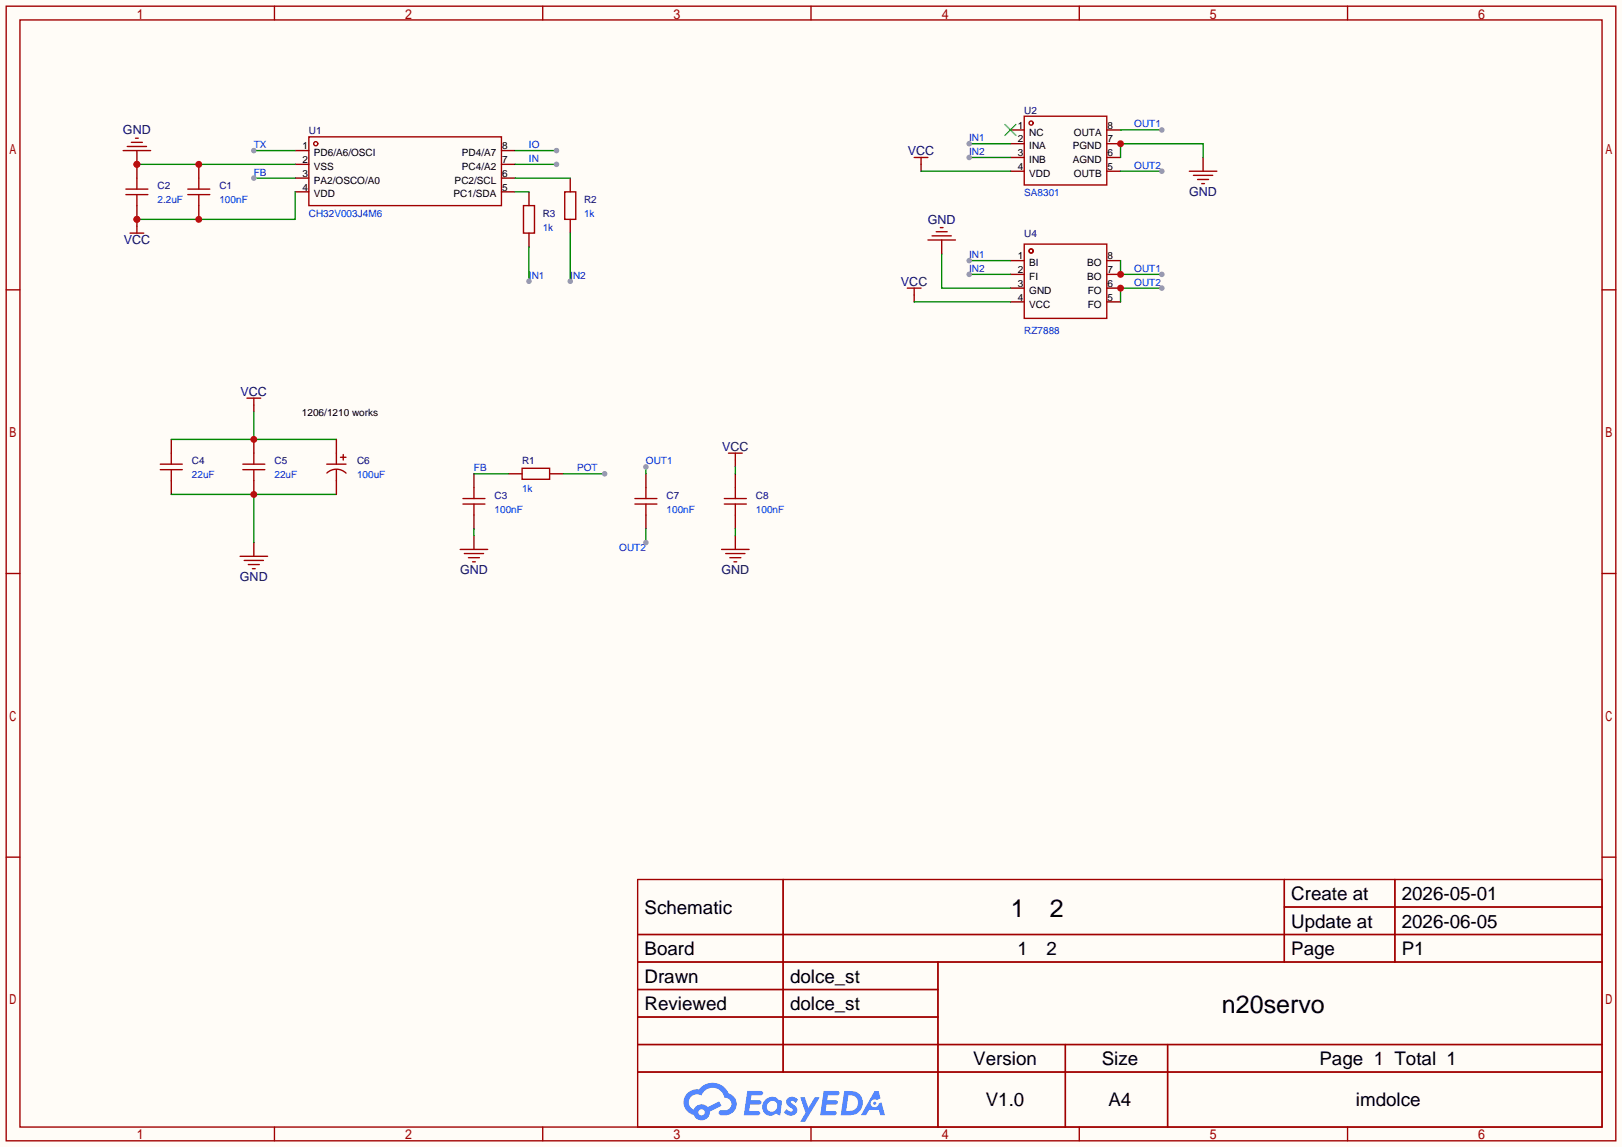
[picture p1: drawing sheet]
<svg xmlns="http://www.w3.org/2000/svg" width="299mm" height="212mm" viewBox="0 0 299 212" stroke-linecap="round" stroke-linejoin="round" font-family="sans-serif">
<path d="M0 0h299.5v211.8h-299.5z" fill="#fffcf7"/>
<g fill="none" stroke="#a10000" stroke-width=".25">
<path d="M1.1 1.1h297.2v209.6h-297.2zM3.7 3.7h292.1v204.5h-292.1zM50.7 1.1v2.6M100.2 1.1v2.6M149.7 1.1v2.6M199.3 1.1v2.6M248.8 1.1v2.6M1.1 53.5h2.6M295.8 53.5h2.5M1.1 105.9h2.6M295.8 105.9h2.5M1.1 158.3h2.6"/>
<path d="M295.8 158.3h2.5M117.7 162.4h178.1v45.8h-178.1zM117.7 172.6h178.1M117.7 177.7h178.1M144.6 162.4v35.6M173.2 177.7v30.5M237.1 162.4v15.3M237.1 167.5h58.7M257.5 162.4v15.3M117.7 182.8h55.5M117.7 192.9h178.1M117.7 187.8h55.5"/>
<path d="M117.7 198h178.1M196.7 192.9v15.3M215.6 192.9v15.3M50.7 208.2v2.5M100.2 208.2v2.5M149.7 208.2v2.5M199.3 208.2v2.5M248.8 208.2v2.5"/>
</g>
<g fill="#5487ff">
<path d="M145.5 202.8a1.3 1.3 0 0 1 1.8 .3l-.4 .6a.54 .54 0 0 0-.9-.2l.1 .2a1.58 1.58 0 0 1 1.1 1.6 1.43 1.43 0 0 1-2.5 .1l.5-.6a.64 .64 0 0 0 .5 .5 .64 .64 0 0 0 .7-.3l-.2-.2a1.6 1.6 0 0 1-1-1.6z"/>
<path d="M147.7 202.7h.9l.7 1.9 1.1-1.9h.9l-2.7 4.5h-.9l1-1.7z"/>
<path d="M138 201.5h1.6a1.31 1.31 0 0 1 1.2 .2 .4 .4 0 0 1-.3 .6h-1.8l-.1 .9h1.6a.4 .4 0 0 1 .4 .4 .4 .4 0 0 1-.4 .4h-1.7l-.2 1.2h.8a1.23 1.23 0 0 1 1.2 .2 .39 .39 0 0 1-.3 .6h-2.7z"/>
<path d="M152.1 201.5h1.6a1.32 1.32 0 0 1 1.3 .2 .39 .39 0 0 1-.4 .6h-1.7l-.2 .9h1.7a.4 .4 0 0 1 .3 .4 .4 .4 0 0 1-.4 .4h-1.7l-.2 1.2h.8a1.23 1.23 0 0 1 1.2 .2 .39 .39 0 0 1-.3 .6h-2.7z"/>
<path d="M161.5 201.5h.7l.4 1.3-.7 .4a.75 .75 0 0 0-1.1 .3 .75 .75 0 0 0 .5 1 .75 .75 0 0 0 .9-.6l.6-.3 .6 2.4h-.9l-.2-1h-1.9l-.5 1h-.9z"/>
<path d="M155.9 201.5l-.7 4.5h1.5a2.27 2.27 0 0 0 2.6-2.3 2.27 2.27 0 0 0-2.7-2.2zM156.6 202.3a1.5 1.5 0 0 1 1.8 1.5 1.5 1.5 0 0 1-1.9 1.4h-.3z"/>
<path d="M141.3 203.1a1.62 1.62 0 0 0-.4 2.1 1.62 1.62 0 0 0 2 .7l.4-.3 .3 .3 .5 .1 .3-2.5-.2-.3h-.4a1.58 1.58 0 0 0-2.5-.1zM141.9 203.6a.99 .99 0 0 1 1.6 .3 .99 .99 0 0 1-.9 1.4 .94 .94 0 0 1-1-.5 .94 .94 0 0 1 .3-1.2z"/>
<path d="M126.9 201.9a2.37 2.37 0 0 0 1.2 4 1.54 1.54 0 0 0 1.7 1 1.54 1.54 0 0 0 1.3-1.6l2.1-1.1-.5-.8-2 1.1a1.57 1.57 0 0 0-2.6 .4 1.5 1.5 0 0 1-.8-2.1 1.5 1.5 0 0 1 2.2-.5 2.23 2.23 0 0 1 2.3-1.4 2.23 2.23 0 0 1 2 1.8 1.16 1.16 0 0 1 1.2 1.1 1.16 1.16 0 0 1-1 1.3h-.7a.47 .47 0 0 0-.6 .3 .47 .47 0 0 0 .4 .6 2.23 2.23 0 0 0 2.3-.7 2.23 2.23 0 0 0 .4-2.3 2.16 2.16 0 0 0-1.3-1.1 3.2 3.2 0 0 0-5.4-.7l-1.2 .1zM129 205.4a.58 .58 0 0 1 1.1 0 .58 .58 0 0 1-1.1 0z"/>
<circle cx="161.5" cy="203.8" r=".28"/>
</g>
<g fill="none" stroke="#a10000" stroke-width=".25">
<path d="M23.2 34.9h4.1M23.2 35.9h4.1M25.3 32.9v2M25.3 35.9v2.1M34.7 34.9h4M34.7 35.9h4M36.7 32.9v2M36.7 35.9v2.1M57 25.3h35.6v12.7h-35.6zM189.1 21.5h15.2v12.7h-15.2zM189.1 45.1h15.2v13.7h-15.2z"/>
<circle cx="58.3" cy="26.5" r=".38"/>
<circle cx="190.4" cy="22.7" r=".38"/>
<circle cx="190.4" cy="46.4" r=".38"/>
</g>
<g fill="none" stroke="#870000" stroke-width=".25">
<path d="M25.3 30.4v2.5M25.3 38v2.5M36.7 30.4v2.5M36.7 38v2.5M54.5 27.8h2.5M54.5 30.4h2.5M54.5 32.9h2.5M54.5 35.4h2.5M92.6 27.8h2.5M92.6 30.4h2.5M92.6 32.9h2.5M92.6 35.4h2.5"/>
<path d="M186.6 24h2.5M186.6 26.5h2.5M186.6 29.1h2.5M186.6 31.6h2.5M204.3 24h2.6M204.3 26.5h2.6M204.3 29.1h2.6M204.3 31.6h2.6M186.6 48.1h2.5M186.6 50.7h2.5M186.6 53.2h2.5M186.6 55.8h2.5"/>
<path d="M204.3 48.1h2.6M204.3 50.7h2.6M204.3 53.2h2.6M204.3 55.8h2.6"/>
</g>
<path d="M185.5 23l2.1 2M187.6 23l-2.1 2" fill="none" stroke="#3c3" stroke-width=".25"/>
<path d="M25.3 30.4h29.2" fill="none" stroke="#008700" stroke-width=".25"/>
<g fill="#c00">
<circle cx="36.7" cy="30.4" r=".63"/>
<circle cx="25.3" cy="30.4" r=".63"/>
</g>
<path d="M54.5 35.4v5.1h-29.2" fill="none" stroke="#008700" stroke-width=".25"/>
<g fill="#c00">
<circle cx="36.7" cy="40.5" r=".63"/>
<circle cx="25.3" cy="40.5" r=".63"/>
</g>
<path d="M25.3 27.8v2.6" fill="none" stroke="#870000" stroke-width=".25"/>
<circle cx="25.3" cy="30.4" r=".63" fill="#c00"/>
<path d="M22.7 27.8h5.1M23.5 27.1h3.6M24.3 26.3h2M25 25.5h.5" fill="none" stroke="#a10000" stroke-width=".25"/>
<path d="M25.3 40.5v1.3" fill="none" stroke="#870000" stroke-width=".25"/>
<circle cx="25.3" cy="40.5" r=".63" fill="#c00"/>
<path d="M24 43.1h2.5M25.3 41.8v1.3" fill="none" stroke="#a10000" stroke-width=".25"/>
<path d="M95.1 27.8h7.6" fill="none" stroke="#008700" stroke-width=".25"/>
<circle cx="102.7" cy="27.8" r=".51" fill="#999"/>
<path d="M46.9 27.8h7.6" fill="none" stroke="#008700" stroke-width=".25"/>
<circle cx="46.9" cy="27.8" r=".51" fill="#999"/>
<path d="M87.5 87.5v2.5M87.5 95.1v2.6M93.9 87.5h2.5M101.5 87.5h2.5" fill="none" stroke="#870000" stroke-width=".25"/>
<path d="M85.5 92.1h4M85.5 93.1h4M87.5 90v2.1M87.5 93.1v2M96.4 86.5h5.1v2h-5.1z" fill="none" stroke="#a10000" stroke-width=".25"/>
<path d="M87.5 87.5h6.4M104 87.5h7.6" fill="none" stroke="#008700" stroke-width=".25"/>
<circle cx="111.6" cy="87.5" r=".51" fill="#999"/>
<path d="M96.6 38h2.1v5.1h-2.1zM104.3 35.4h2v5.1h-2z" fill="none" stroke="#a10000" stroke-width=".25"/>
<path d="M97.7 35.4v2.6M105.3 32.9v2.5M97.7 43.1v2.5M105.3 40.5v2.6" fill="none" stroke="#870000" stroke-width=".25"/>
<path d="M95.1 35.4h2.6M95.1 32.9h10.2M97.7 45.6v6.3" fill="none" stroke="#008700" stroke-width=".25"/>
<circle cx="97.7" cy="51.9" r=".51" fill="#999"/>
<path d="M105.3 43.1v8.8" fill="none" stroke="#008700" stroke-width=".25"/>
<circle cx="105.3" cy="51.9" r=".51" fill="#999"/>
<path d="M87.5 98.9v2.6" fill="none" stroke="#870000" stroke-width=".25"/>
<path d="M85 101.5h5M85.7 102.2h3.6M86.5 103h2M87.2 103.8h.6" fill="none" stroke="#a10000" stroke-width=".25"/>
<path d="M178.9 26.5h7.7M87.5 97.7v1.2" fill="none" stroke="#008700" stroke-width=".25"/>
<circle cx="178.9" cy="26.5" r=".51" fill="#999"/>
<path d="M178.9 29.1h7.7" fill="none" stroke="#008700" stroke-width=".25"/>
<circle cx="178.9" cy="29.1" r=".51" fill="#999"/>
<path d="M178.9 48.1h7.7" fill="none" stroke="#008700" stroke-width=".25"/>
<circle cx="178.9" cy="48.1" r=".51" fill="#999"/>
<path d="M178.9 50.7h7.7" fill="none" stroke="#008700" stroke-width=".25"/>
<circle cx="178.9" cy="50.7" r=".51" fill="#999"/>
<path d="M214.5 53.2h-7.6v2.6" fill="none" stroke="#008700" stroke-width=".25"/>
<circle cx="206.9" cy="53.2" r=".63" fill="#c00"/>
<circle cx="214.5" cy="53.2" r=".51" fill="#999"/>
<path d="M206.9 48.1v2.6h7.6" fill="none" stroke="#008700" stroke-width=".25"/>
<circle cx="206.9" cy="50.7" r=".63" fill="#c00"/>
<circle cx="214.5" cy="50.7" r=".51" fill="#999"/>
<path d="M222.1 29.1v2.5" fill="none" stroke="#870000" stroke-width=".25"/>
<path d="M219.6 31.6h5.1M220.3 32.4h3.6M221.1 33.1h2M221.9 33.9h.5" fill="none" stroke="#a10000" stroke-width=".25"/>
<path d="M206.9 24h7.6" fill="none" stroke="#008700" stroke-width=".25"/>
<circle cx="214.5" cy="24" r=".51" fill="#999"/>
<path d="M206.9 31.6h7.6" fill="none" stroke="#008700" stroke-width=".25"/>
<circle cx="214.5" cy="31.6" r=".51" fill="#999"/>
<path d="M206.9 29.1v-2.6h15.2v2.6" fill="none" stroke="#008700" stroke-width=".25"/>
<circle cx="206.9" cy="26.5" r=".63" fill="#c00"/>
<path d="M29.6 86.7h4.1M29.6 85.7h4.1M31.6 83.7v2M31.6 86.7v2.1M44.8 86.7h4.1M44.8 85.7h4.1M46.9 83.7v2M46.9 86.7v2.1M44.3 102.7h5.1M45.1 103.5h3.5M45.8 104.3h2.1M46.6 105h.5" fill="none" stroke="#a10000" stroke-width=".25"/>
<path d="M31.6 81.2v2.5M31.6 88.8v2.5M46.9 81.2v2.5M46.9 88.8v2.5M46.9 100.2v2.5" fill="none" stroke="#870000" stroke-width=".25"/>
<path d="M31.6 91.3h30.5M46.9 91.3v8.9" fill="none" stroke="#008700" stroke-width=".25"/>
<circle cx="46.9" cy="91.3" r=".63" fill="#c00"/>
<path d="M46.9 74.8v1.3" fill="none" stroke="#870000" stroke-width=".25"/>
<path d="M45.6 73.5h2.5M46.9 73.5v1.3" fill="none" stroke="#a10000" stroke-width=".25"/>
<path d="M46.9 76.1v5.1M31.6 81.2h30.5" fill="none" stroke="#008700" stroke-width=".25"/>
<circle cx="46.9" cy="81.2" r=".63" fill="#c00"/>
<g fill="none" stroke="#a10000" stroke-width=".25">
<path d="M168.8 29.1h2.5M170.1 29.1v1.3M167.5 53.2h2.6M168.8 53.2v1.3M171.3 44.3h5.1M172.1 43.6h3.5M172.8 42.8h2.1M173.6 42h.5M60.3 85.7h3.6M60.4 87.4a2.54 2.54 0 0 1 3.5 0M62.1 83.7v2M62.1 86.7v2.1"/>
<path d="M62.9 84.5h1M63.4 83.9v1.1M117.2 92.1h4.1M117.2 93.1h4.1M119.3 90v2.1M119.3 93.1v2"/>
</g>
<path d="M170.1 30.4v1.2M168.8 54.5v1.3M173.9 44.3v2.6M62.1 81.2v2.5M62.1 88.8v2.5M119.3 87.5v2.5M119.3 95.1v2.6" fill="none" stroke="#870000" stroke-width=".25"/>
<path d="M170.1 31.6h16.5M168.8 55.8h17.8M173.9 46.9v6.3h12.7M119.3 86.2v1.3" fill="none" stroke="#008700" stroke-width=".25"/>
<circle cx="119.3" cy="86.2" r=".51" fill="#999"/>
<path d="M119.3 97.7v2.5" fill="none" stroke="#008700" stroke-width=".25"/>
<circle cx="119.3" cy="100.2" r=".51" fill="#999"/>
<path d="M46.9 32.9h7.6" fill="none" stroke="#008700" stroke-width=".25"/>
<circle cx="46.9" cy="32.9" r=".51" fill="#999"/>
<path d="M95.1 30.4h7.6" fill="none" stroke="#008700" stroke-width=".25"/>
<circle cx="102.7" cy="30.4" r=".51" fill="#999"/>
<path d="M135.8 85v1.2M135.8 87.5v2.5M135.8 95.1v2.6M135.8 98.9v2.6" fill="none" stroke="#870000" stroke-width=".25"/>
<path d="M133.7 92.1h4.1M133.7 93.1h4.1M134.5 83.7h2.5M135.8 83.7v1.3M135.8 90v2.1M135.8 93.1v2M133.2 101.5h5.1M134 102.2h3.5M134.7 103h2.1M135.5 103.8h.5" fill="none" stroke="#a10000" stroke-width=".25"/>
<path d="M135.8 86.2v1.3M135.8 97.7v1.2" fill="none" stroke="#008700" stroke-width=".25"/>
<g font-size="4.6">
<text x="186.6" y="169.4">1</text>
<text x="193.8" y="169.4">2</text>
<text x="225.6" y="187.1">n20servo</text>
</g>
<g font-size="3.5">
<text x="238.4" y="166.2">Create at</text>
<text x="258.8" y="166.2">2026-05-01</text>
<text x="119" y="168.8">Schematic</text>
<text x="238.4" y="171.3">Update at</text>
<text x="258.8" y="171.3">2026-06-05</text>
<text x="119" y="176.4">Board</text>
<text x="187.8" y="176.4">1</text>
<text x="193.2" y="176.4">2</text>
<text x="238.4" y="176.4">Page</text>
<text x="258.8" y="176.4">P1</text>
<text x="119" y="181.5">Drawn</text>
<text x="145.9" y="181.5">dolce_st</text>
<text x="119" y="186.6">Reviewed</text>
<text x="145.9" y="186.6">dolce_st</text>
<text x="179.7" y="196.7">Version</text>
<text x="203.4" y="196.7">Size</text>
<text x="243.6" y="196.7">Page 1 Total 1</text>
<text x="182" y="204.3">V1.0</text>
<text x="204.7" y="204.3">A4</text>
<text x="250.3" y="204.3">imdolce</text>
</g>
<g font-size="2.3" fill="#000080">
<text x="22.7" y="24.8">GND</text>
<text x="167.6" y="28.6">VCC</text>
<text x="171.3" y="41.3">GND</text>
<text x="219.6" y="36.2">GND</text>
<text x="22.8" y="45.1">VCC</text>
<text x="166.3" y="52.8">VCC</text>
<text x="44.4" y="73.1">VCC</text>
<text x="133.3" y="83.2">VCC</text>
<text x="44.3" y="107.4">GND</text>
<text x="84.9" y="106.1">GND</text>
<text x="133.2" y="106.1">GND</text>
</g>
<g font-size="1.8">
<text x="187.9" y="23.8">1</text>
<text x="204.5" y="23.8">8</text>
<text x="55.9" y="27.6">1</text>
<text x="58" y="28.9">PD6/A6/OSCI</text>
<text x="85.3" y="28.9">PD4/A7</text>
<text x="92.7" y="27.6">8</text>
<text x="187.9" y="26.3">2</text>
<text x="187.9" y="28.9">3</text>
<text x="190" y="25">NC</text>
<text x="190" y="27.6">INA</text>
<text x="198.1" y="27.6">PGND</text>
<text x="198.3" y="25">OUTA</text>
<text x="204.5" y="28.9">6</text>
<text x="204.5" y="26.3">7</text>
<text x="55.9" y="30.1">2</text>
<text x="55.9" y="32.7">3</text>
<text x="55.9" y="35.2">4</text>
<text x="58" y="31.4">VSS</text>
<text x="58" y="33.9">PA2/OSCO/A0</text>
<text x="83.9" y="33.9">PC2/SCL</text>
<text x="85.3" y="31.4">PC4/A2</text>
<text x="92.7" y="35.2">5</text>
<text x="92.7" y="32.7">6</text>
<text x="92.7" y="30.1">7</text>
<text x="187.9" y="31.4">4</text>
<text x="190" y="30.1">INB</text>
<text x="190" y="32.7">VDD</text>
<text x="198.1" y="30.1">AGND</text>
<text x="198.3" y="32.7">OUTB</text>
<text x="204.5" y="31.4">5</text>
<text x="58" y="36.5">VDD</text>
<text x="83.7" y="36.5">PC1/SDA</text>
<text x="187.9" y="47.9">1</text>
<text x="204.5" y="47.9">8</text>
<text x="187.9" y="50.4">2</text>
<text x="187.9" y="53">3</text>
<text x="190" y="49.2">BI</text>
<text x="190" y="51.7">FI</text>
<text x="200.7" y="51.7">BO</text>
<text x="200.7" y="49.2">BO</text>
<text x="204.5" y="53">6</text>
<text x="204.5" y="50.4">7</text>
<text x="187.9" y="55.5">4</text>
<text x="190" y="54.3">GND</text>
<text x="190" y="56.8">VCC</text>
<text x="200.8" y="56.8">FO</text>
<text x="200.8" y="54.3">FO</text>
<text x="204.5" y="55.5">5</text>
<text x="55.8" y="76.9">1206/1210 works</text>
</g>
<g font-size="1.8" fill="#000080">
<text x="189.1" y="21">U2</text>
<text x="57" y="24.8">U1</text>
<text x="29.1" y="35">C2</text>
<text x="40.5" y="35">C1</text>
<text x="100.2" y="40.1">R3</text>
<text x="107.8" y="37.5">R2</text>
<text x="189.1" y="43.9">U4</text>
<text x="35.4" y="85.8">C4</text>
<text x="50.7" y="85.8">C5</text>
<text x="65.9" y="85.8">C6</text>
<text x="96.4" y="85.8">R1</text>
<text x="91.3" y="92.1">C3</text>
<text x="123.1" y="92.1">C7</text>
<text x="139.6" y="92.1">C8</text>
</g>
<g font-size="1.8" fill="#00f">
<text x="209.4" y="23.5">OUT1</text>
<text x="46.9" y="27.4">TX</text>
<text x="97.7" y="27.4">IO</text>
<text x="97.7" y="29.9">IN</text>
<text x="178.9" y="26.1">IN1</text>
<text x="178.9" y="28.6">IN2</text>
<text x="46.9" y="32.4">FB</text>
<text x="209.4" y="31.2">OUT2</text>
<text x="29.1" y="37.5">2.2uF</text>
<text x="40.5" y="37.5">100nF</text>
<text x="57" y="40.1">CH32V003J4M6</text>
<text x="107.8" y="40.1">1k</text>
<text x="189.1" y="36.2">SA8301</text>
<text x="100.2" y="42.6">1k</text>
<text x="178.9" y="47.7">IN1</text>
<text x="97.7" y="51.5">IN1</text>
<text x="105.3" y="51.5">IN2</text>
<text x="178.9" y="50.2">IN2</text>
<text x="209.4" y="52.8">OUT2</text>
<text x="209.4" y="50.2">OUT1</text>
<text x="189.1" y="61.6">RZ7888</text>
<text x="35.4" y="88.3">22uF</text>
<text x="50.7" y="88.3">22uF</text>
<text x="65.9" y="88.3">100uF</text>
<text x="87.5" y="87">FB</text>
<text x="106.6" y="87">POT</text>
<text x="119.3" y="85.8">OUT1</text>
<text x="91.3" y="94.7">100nF</text>
<text x="96.4" y="90.9">1k</text>
<text x="123.1" y="94.7">100nF</text>
<text x="139.6" y="94.7">100nF</text>
<text x="114.3" y="101.8">OUT2</text>
</g>
</svg>
